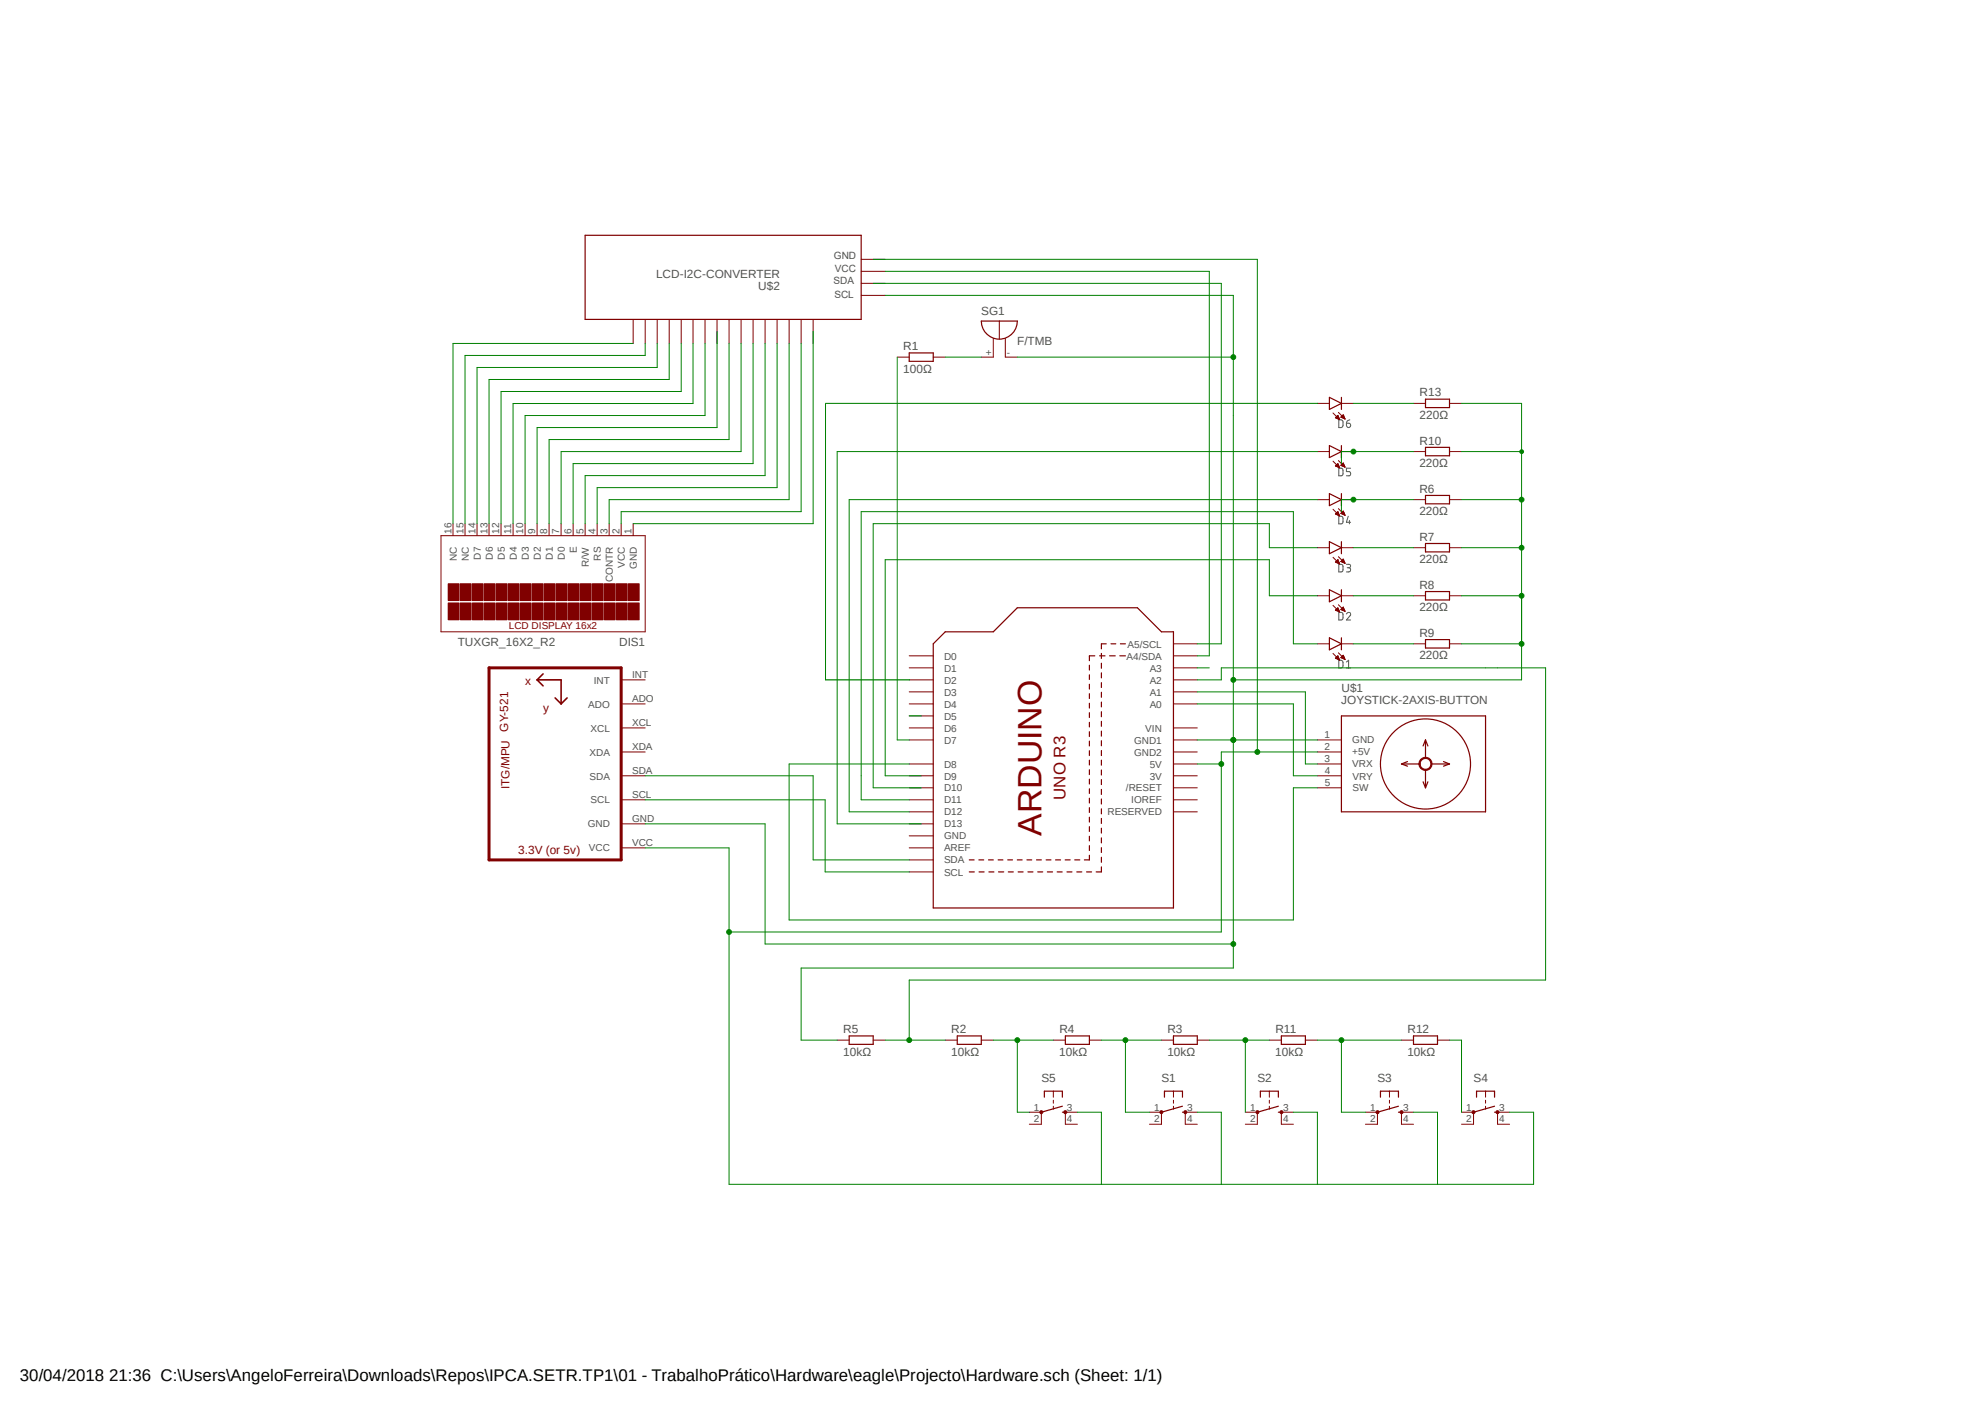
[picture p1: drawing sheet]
<svg xmlns="http://www.w3.org/2000/svg" width="420mm" height="297mm" viewBox="0 0 420 297" stroke-linecap="round" stroke-linejoin="round" font-family="sans-serif">
<path d="M93.1 41.5l233.9 209M327 41.5l-233.9 209" fill="none" stroke="#fff" stroke-width=".21"/>
<g fill="none" stroke="#505050" stroke-width=".21">
<path d="M283.1 99h.7a1.25 1.25 0 0 1 0 1.5l-.7 .1zM285.6 99h-.9v.7h.6a.46 .46 0 0 1 .3 .4 .46 .46 0 0 1-.3 .5h-.6M283.1 109.1l.7 .1a1.3 1.3 0 0 1 .2 1.3l-.2 .2h-.7zM283.1 119.3h.7a1.3 1.3 0 0 1 .2 1.4l-.2 .2h-.7zM284.7 119.3h.6a.36 .36 0 0 1 .3 .4 .36 .36 0 0 1-.3 .3h-.4M285.1 109.1l-.4 1.3h.9M285.4 110v.7M283.1 129.5h.7a1.3 1.3 0 0 1 .2 1.4l-.2 .1-.7 .1zM283.1 139.6l.7 .1a1.3 1.3 0 0 1 .2 1.3l-.4 .2h-.5zM284.7 129.8a.45 .45 0 0 1 .7-.3 .45 .45 0 0 1 .1 .7l-.8 .9h.9M284.7 140l.5-.4v1.6M285.2 120l.2 .1a.46 .46 0 0 1 .2 .5 .46 .46 0 0 1-.4 .3h-.5"/>
<path d="M284.7 141.2h.9"/>
</g>
<path d="M103.4 141.2h28v40.6h-28z" fill="none" stroke="#800000" stroke-width=".64"/>
<g fill="none" stroke="#800000" stroke-width=".21">
<path d="M189.7 75.5h2.6M197.4 75.5h2.5M210.1 71.6v3.9h-2.6M211.3 67.9v3.8M212.6 71.6v3.9h2.5M192.3 138.6h5.1M248.2 138.6h5M248.2 136.1h5M131.4 159h5M131.4 153.9h5M131.4 148.8h5M131.4 143.7h5"/>
<path d="M192.3 153.9h5.1M192.3 148.8h5.1M192.3 143.7h5.1M192.3 141.2h5.1M192.3 146.3h5.1M192.3 151.3h5.1M192.3 156.4h5.1M248.2 159h5M248.2 153.9h5M248.2 148.8h5M248.2 143.7h5M248.2 141.2h5"/>
<path d="M248.2 146.3h5M248.2 156.4h5M278.6 159h5.1M278.6 156.4h5.1M131.4 179.2h5M131.4 174.2h5M131.4 169.1h5M131.4 164h5M192.3 179.2h5.1M192.3 174.2h5.1M192.3 169.1h5.1M192.3 164h5.1"/>
<path d="M192.3 161.5h5.1M192.3 166.5h5.1M192.3 171.6h5.1M192.3 176.7h5.1M248.2 169.1h5M248.2 164h5M248.2 161.5h5M248.2 166.5h5M248.2 171.6h5M278.6 161.5h5.1M278.6 164h5.1M278.6 166.5h5.1"/>
<path d="M192.3 184.3h5.1M192.3 181.8h5.1"/>
</g>
<path d="M113.6 143.7h5.1v5.1M113.6 143.7l1.3 1.3M114.9 142.5l-1.3 1.2M117.4 147.5l1.3 1.3M119.9 147.5l-1.2 1.3" fill="none" stroke="#800000" stroke-width=".34"/>
<g fill="none" stroke="#800000" stroke-width=".25">
<path d="M192.3 74.6h5.1v1.8h-5.1zM207.5 67.9h7.6a3.8 3.8 0 0 1-3.8 3.8 3.8 3.8 0 0 1-3.8-3.8zM199.9 133.6h10.2l5-5.1h25.4l5.1 5.1h2.6v58.3h-50.8v-55.8zM231.5 138.6h-1.1v1.1M232.5 138.6h1.2M232.9 138.1v1.1M233.9 136.1h-1v1.1M234.7 138.6h1.1M234.9 136.1h1.1M236.8 138.6h1.2M236.9 136.1h1.1M230.4 140.6v1"/>
<path d="M230.4 142.7v.9M230.4 144.7v1M230.4 146.6v1.1M230.4 148.7v1M230.4 150.7v1M230.4 152.7v1M230.4 154.7v1M230.4 156.7v1M230.4 158.7v1M232.9 140.2v1.1M232.9 142.2v1.1M232.9 144.3v1"/>
<path d="M232.9 146.3v1.1M232.9 148.4v1M232.9 150.5v1M232.9 152.5v1M232.9 154.6v1M232.9 156.6v1M232.9 158.7v1M283.7 151.3h30.5v20.3h-30.5zM230.4 160.7v1M230.4 162.7v1M230.4 164.7v1M230.4 166.8v.9"/>
<path d="M230.4 168.7v1.1M230.4 170.7v1M230.4 172.8v1M230.4 174.8v1M230.4 176.8v1M230.4 178.8v1M232.9 160.7v1.1M232.9 162.8v1M232.9 164.8v1.1M232.9 166.9v1M232.9 168.9v1.1M232.9 171v1"/>
<path d="M232.9 173v1.1M232.9 175.1v1M232.9 177.1v1.1M232.9 179.2v1M205 184.3h1M205 181.8h1M207 181.8h1M207.1 184.3h1M209 181.8h1.1M209.1 184.3h1.1M211.1 181.8h1M211.2 184.3h1.1"/>
<path d="M213.1 181.8h1M213.2 184.3h1.1M215.1 181.8h1.1M215.3 184.3h1.1M217.2 181.8h1M217.4 184.3h1M219.2 181.8h1M219.5 184.3h1M221.2 181.8h1.1M221.5 184.3h1.1M223.2 181.8h1.1M223.6 184.3h1"/>
<path d="M225.3 181.8h1M225.6 184.3h1.1M227.3 181.8h1M227.7 184.3h1.1M229.8 184.3h1M230.4 180.8v1h-1.1M232.9 183.3v1h-1.1M232.9 181.2v1.1"/>
<circle cx="301.5" cy="161.5" r="9.5"/>
</g>
<path d="M300.4 160.6a1.4 1.4 0 0 1 2.2 .1 1.4 1.4 0 0 1-.7 2.1 1.4 1.4 0 0 1-1.8-1.3h.2a1.13 1.13 0 0 1 1.5-1.1 1.13 1.13 0 0 1 .5 1.8 1.13 1.13 0 0 1-1.9-.3l-.1-.4h-.2z" fill-rule="evenodd" fill="#800000"/>
<g fill="none" stroke="#800000" stroke-width=".21">
<path d="M278.6 115.8h2.5M278.6 105.6h2.5M281.9 117.8l1.4 1.4M281.9 107.7l1.4 1.4M282.4 108.7l.5-.5 .4 .9M282.4 108.7l.9 .4M282.4 118.8h.7M282.4 108.6h.7M282.5 118.9h.7M282.5 118.7h.6M282.5 108.5h.6M282.6 108.8h.6"/>
<path d="M282.6 108.5h.4M282.7 118.6h.3M282.7 119h.5M282.7 108.4h.3M282.7 118.5h.3M282.8 108.8h.4M282.8 108.3h.2M282.8 118.4h.2M282.9 108.2h.1M282.9 118.3l-.5 .5 .9 .4M282.9 118.3l.4 .9M282.9 119h.4"/>
<path d="M282.9 118.3h.1M283 108.9h.3M283 117.7l1.4 1.4M283 107.5l1.4 1.4M283.1 119.1h.2M283.2 109h.1M283.5 118.7l.9 .4M283.5 118.7l.6-.5 .3 .9M283.5 108.5l.6-.5 .3 .9zM283.5 118.7h.8M283.6 108.5h.7M283.7 115.8h2.5"/>
<path d="M283.7 105.6h2.5M283.7 118.6h.5M283.7 108.4h.5M283.8 118.8h.5M283.8 118.5h.4M283.8 108.6h.5M283.8 108.3h.4M283.8 118.4h.4M283.9 108.2h.2M283.9 118.9h.5M283.9 118.3h.2M284 108.1h.1"/>
<path d="M284 118.2h.1M284 108.8h.4M284.1 119h.3M284.2 108.8h.2M284.4 119h.1M284.4 108.9h.1M298.9 105.6h2.6M298.9 115.8h2.6M306.5 105.6h2.6M306.5 115.8h2.6M278.6 136.1h2.5M278.6 125.9h2.5"/>
<path d="M281.9 138.1l1.4 1.4M281.9 128l1.4 1.4M282.4 129l.5-.5 .4 .9M282.4 129l.9 .4M282.4 139.1h.7M282.4 129h.7M282.5 128.9h.6M282.5 139h.6M282.6 139.2h.6M282.6 128.8h.5M282.6 138.9h.4M282.7 129.1h.5"/>
<path d="M282.7 128.7h.3M282.7 138.9h.3M282.8 139.3h.4M282.8 138.8h.2M282.8 128.6h.2M282.9 138.7h.1M282.9 129.2h.3M282.9 138.6l.4 .9-.9-.4zM283 139.4h.3M283 138l1.4 1.4M283 127.8l1.4 1.4M283.1 129.2h.2"/>
<path d="M283.2 139.5h.1M283.3 129.3h.1M283.5 139l.6-.5 .3 .9zM283.6 139h.7M283.6 128.8h.7M283.6 138.9h.7M283.7 136.1h2.5M283.7 125.9h2.5M283.7 128.9h.6M283.7 128.7h.5M283.7 138.9h.5M283.8 128.7h.4"/>
<path d="M283.8 139.1h.5M283.8 138.8h.4M283.8 128.6h.3M283.9 138.7h.2M283.9 129h.5M283.9 128.4h.2M284 138.6h.1M284 139.2h.4M284.1 128.4l.3 .8M284.1 128.4h.1M284.1 128.4l-.6 .5 .9 .3M284.1 129.1h.3"/>
<path d="M284.2 139.3h.2M284.3 129.2h.1M284.4 139.4h.1M298.9 125.9h2.6M298.9 136.1h2.6M306.5 125.9h2.6M306.5 136.1h2.6M300.4 160.6a1.4 1.4 0 0 1 2.2 .1 1.4 1.4 0 0 1-.7 2.1 1.4 1.4 0 0 1-1.8-1.3h.2a1.13 1.13 0 0 1 1.5-1.1 1.13 1.13 0 0 1 .5 1.8 1.13 1.13 0 0 1-1.9-.3l-.1-.4h-.2zM177 219.9h2.6M184.7 219.9h2.5M199.9 219.9h2.5M207.5 219.9h2.6"/>
<path d="M222.8 219.9h2.5M230.4 219.9h2.5M245.6 219.9h2.6M253.2 219.9h2.5M245.6 235.1v2.6M248.2 230.7v1.2M248.2 232.6v.6M248.2 233.8v.7M250.7 235.1v2.6"/>
</g>
<g fill="none" stroke="#800000" stroke-width=".25">
<path d="M281.1 114.5l2.6 1.3-2.6 1.3zM281.1 104.4l2.6 1.2-2.6 1.3zM283.7 114.5v2.6M283.7 104.4v2.5M301.5 104.7h5v1.8h-5zM301.5 114.9h5v1.8h-5zM281.1 134.8l2.6 1.3-2.6 1.3zM281.1 124.7l2.6 1.2-2.6 1.3zM283.7 134.8v2.6M283.7 124.7v2.5M301.5 125.1h5v1.7h-5zM301.5 135.2h5v1.8h-5z"/>
<path d="M301.5 156.4v3.8M301.5 156.4l-.6 1.3M301.5 156.4l.5 1.3M296.4 161.5l1.2 .5M296.4 161.5h3.8M297.6 161l-1.2 .5M300.9 165.3l.6 1.2M301.5 162.7v3.8M302 165.3l-.5 1.2M302.7 161.5h3.8M305.3 161l1.2 .5M306.5 161.5l-1.2 .5"/>
<path d="M179.6 219h5.1v1.8h-5.1zM202.4 219h5.1v1.8h-5.1zM225.3 219h5.1v1.8h-5.1zM248.2 219h5v1.8h-5zM246.3 231.9v-1.2h3.8v1.2M250.1 233.8l-4.5 1.3M250.1 235.1h.6"/>
</g>
<path d="M245.4 234.9h.4v.4l-.2 .2-.2-.2z" fill-rule="evenodd" fill="#800000"/>
<path d="M245.4 234.9h.4v.4l-.2 .2-.2-.2z" fill="none" stroke="#800000" stroke-width=".21"/>
<path d="M250.4 234.9h.5v.4l-.2 .2-.3-.2z" fill-rule="evenodd" fill="#800000"/>
<path d="M243.1 235.1h2.5M243.1 237.7h2.5M250.4 234.9h.5v.4l-.2 .2-.3-.2zM250.7 235.1h2.5M250.7 237.7h2.5M265.9 235.1v2.6M268.4 230.7v1.2M268.4 232.6v.6M268.4 233.8v.7M271 235.1v2.6" fill="none" stroke="#800000" stroke-width=".21"/>
<path d="M266.5 231.9v-1.2h3.8v1.2M270.3 233.8l-4.4 1.3M270.3 235.1h.7" fill="none" stroke="#800000" stroke-width=".25"/>
<path d="M265.7 234.9h.4v.4l-.2 .2-.2-.2z" fill-rule="evenodd" fill="#800000"/>
<path d="M265.7 234.9h.4v.4l-.2 .2-.2-.2z" fill="none" stroke="#800000" stroke-width=".21"/>
<path d="M270.8 234.9h.4v.4l-.2 .2-.2-.2z" fill-rule="evenodd" fill="#800000"/>
<path d="M263.4 235.1h2.5M263.4 237.7h2.5M270.8 234.9h.4v.4l-.2 .2-.2-.2zM271 235.1h2.5M271 237.7h2.5M291.3 235.1v2.6M293.8 230.7v1.2M293.8 232.6v.6M293.8 233.8v.7M296.4 235.1v2.6" fill="none" stroke="#800000" stroke-width=".21"/>
<path d="M291.9 231.9v-1.2h3.8v1.2M295.7 235.1h.7M295.7 233.8l-4.4 1.3" fill="none" stroke="#800000" stroke-width=".25"/>
<path d="M291.1 234.9h.4v.4l-.2 .2-.2-.2-.1-.2z" fill-rule="evenodd" fill="#800000"/>
<path d="M291.1 234.9h.4v.4l-.2 .2-.2-.2-.1-.2z" fill="none" stroke="#800000" stroke-width=".21"/>
<path d="M296.2 234.9h.4v.4l-.2 .2-.2-.2-.2-.2z" fill-rule="evenodd" fill="#800000"/>
<path d="M288.8 235.1h2.5M288.8 237.7h2.5M296.2 234.9h.4v.4l-.2 .2-.2-.2-.2-.2zM296.4 235.1h2.5M296.4 237.7h2.5M311.6 235.1v2.6M314.2 230.7v1.2M314.2 232.6v.6M314.2 233.8v.7M316.7 235.1v2.6" fill="none" stroke="#800000" stroke-width=".21"/>
<path d="M312.3 231.9v-1.2h3.8v1.2M316.1 233.8l-4.5 1.3M316.1 235.1h.6" fill="none" stroke="#800000" stroke-width=".25"/>
<path d="M311.4 234.9h.4l.2 .2-.2 .2-.2 .2-.2-.2z" fill-rule="evenodd" fill="#800000"/>
<path d="M311.4 234.9h.4l.2 .2-.2 .2-.2 .2-.2-.2z" fill="none" stroke="#800000" stroke-width=".21"/>
<path d="M316.4 234.9h.5l.1 .2-.1 .2-.2 .2-.3-.2z" fill-rule="evenodd" fill="#800000"/>
<g fill="none" stroke="#800000" stroke-width=".21">
<path d="M278.6 95.5h2.5M281.9 97.5l1.4 1.4M282.4 98.5l.5-.5 .4 .9M282.4 98.5l.9 .4M282.4 98.5h.7M282.5 98.4h.6M282.6 98.3h.5M282.7 98.6h.5M282.7 98.3h.3M282.7 98.2h.3M282.8 98.1h.2M282.8 98.7h.4"/>
<path d="M283 97.4l1.4 1.4M283 98.8h.3M283.3 98.9h.1M283.5 98.4l.6-.5 .3 .9zM283.6 98.3h.7M283.7 95.5h2.5M283.7 98.4h.6M283.7 98.3h.5M283.8 98.2h.4M283.8 98.1h.3M283.9 98.5h.5M284 98h.1"/>
<path d="M284.1 97.9h.1M284.1 98.6h.3M284.3 98.7h.1M298.9 95.5h2.6M306.5 95.5h2.6M268.4 219.9h2.6M276.1 219.9h2.5M296.4 219.9h2.5M304 219.9h2.5M220.2 235.1v2.6M222.8 230.7v1.2M222.8 232.6v.6"/>
<path d="M222.8 233.8v.7M225.3 235.1v2.6M309.1 235.1h2.5M309.1 237.7h2.5M316.4 234.9h.5l.1 .2-.1 .2-.2 .2-.3-.2zM316.7 235.1h2.5M316.7 237.7h2.5"/>
</g>
<path d="M281.1 94.2l2.6 1.3-2.6 1.2zM283.7 94.2v2.5M301.5 94.6h5v1.8h-5zM271 219h5.1v1.8h-5.1zM298.9 219h5.1v1.8h-5.1zM220.9 231.9v-1.2h3.8v1.2M224.7 233.8l-4.5 1.3M224.7 235.1h.6" fill="none" stroke="#800000" stroke-width=".25"/>
<path d="M220 234.9h.4l.2 .2-.2 .2-.2 .2-.2-.2z" fill-rule="evenodd" fill="#800000"/>
<path d="M220 234.9h.4l.2 .2-.2 .2-.2 .2-.2-.2z" fill="none" stroke="#800000" stroke-width=".21"/>
<path d="M225 234.9h.5l.1 .2-.1 .2-.2 .2-.3-.2z" fill-rule="evenodd" fill="#800000"/>
<path d="M93.3 113.2h43.1v20.4h-43.1zM217.7 235.1h2.5M217.7 237.7h2.5M225 234.9h.5l.1 .2-.1 .2-.2 .2-.3-.2zM225.3 235.1h2.5M225.3 237.7h2.5" fill="none" stroke="#800000" stroke-width=".21"/>
<path d="M132.9 127.5h2.3v3.5h-2.3z" fill-rule="evenodd" fill="#800000"/>
<path d="M132.9 127.5h2.3v3.5h-2.3z" fill="none" stroke="#800000" stroke-width=".21"/>
<path d="M132.9 123.4h2.3v3.6h-2.3z" fill-rule="evenodd" fill="#800000"/>
<path d="M132.9 123.4h2.3v3.6h-2.3z" fill="none" stroke="#800000" stroke-width=".21"/>
<path d="M130.3 127.5h2.3v3.5h-2.3z" fill-rule="evenodd" fill="#800000"/>
<path d="M130.3 127.5h2.3v3.5h-2.3z" fill="none" stroke="#800000" stroke-width=".21"/>
<path d="M130.3 123.4h2.3v3.6h-2.3z" fill-rule="evenodd" fill="#800000"/>
<path d="M130.3 123.4h2.3v3.6h-2.3z" fill="none" stroke="#800000" stroke-width=".21"/>
<path d="M127.8 127.5h2.3v3.5h-2.3z" fill-rule="evenodd" fill="#800000"/>
<path d="M127.8 127.5h2.3v3.5h-2.3z" fill="none" stroke="#800000" stroke-width=".21"/>
<path d="M127.8 123.4h2.3v3.6h-2.3z" fill-rule="evenodd" fill="#800000"/>
<path d="M127.8 123.4h2.3v3.6h-2.3z" fill="none" stroke="#800000" stroke-width=".21"/>
<path d="M125.3 127.5h2.3v3.5h-2.3z" fill-rule="evenodd" fill="#800000"/>
<path d="M125.3 127.5h2.3v3.5h-2.3z" fill="none" stroke="#800000" stroke-width=".21"/>
<path d="M125.3 123.4h2.3v3.6h-2.3z" fill-rule="evenodd" fill="#800000"/>
<path d="M125.3 123.4h2.3v3.6h-2.3z" fill="none" stroke="#800000" stroke-width=".21"/>
<path d="M122.7 127.5h2.3v3.5h-2.3z" fill-rule="evenodd" fill="#800000"/>
<path d="M122.7 127.5h2.3v3.5h-2.3z" fill="none" stroke="#800000" stroke-width=".21"/>
<path d="M122.7 123.4h2.3v3.6h-2.3z" fill-rule="evenodd" fill="#800000"/>
<path d="M122.7 123.4h2.3v3.6h-2.3z" fill="none" stroke="#800000" stroke-width=".21"/>
<path d="M120.2 127.5h2.3v3.5h-2.3z" fill-rule="evenodd" fill="#800000"/>
<path d="M120.2 127.5h2.3v3.5h-2.3z" fill="none" stroke="#800000" stroke-width=".21"/>
<path d="M120.2 123.4h2.3v3.6h-2.3z" fill-rule="evenodd" fill="#800000"/>
<path d="M120.2 123.4h2.3v3.6h-2.3z" fill="none" stroke="#800000" stroke-width=".21"/>
<path d="M117.6 127.5h2.3v3.5h-2.3z" fill-rule="evenodd" fill="#800000"/>
<path d="M117.6 127.5h2.3v3.5h-2.3z" fill="none" stroke="#800000" stroke-width=".21"/>
<path d="M117.6 123.4h2.3v3.6h-2.3z" fill-rule="evenodd" fill="#800000"/>
<path d="M117.6 123.4h2.3v3.6h-2.3z" fill="none" stroke="#800000" stroke-width=".21"/>
<path d="M115.1 127.5h2.3v3.5h-2.3z" fill-rule="evenodd" fill="#800000"/>
<path d="M115.1 127.5h2.3v3.5h-2.3z" fill="none" stroke="#800000" stroke-width=".21"/>
<path d="M115.1 123.4h2.3v3.6h-2.3z" fill-rule="evenodd" fill="#800000"/>
<path d="M115.1 123.4h2.3v3.6h-2.3z" fill="none" stroke="#800000" stroke-width=".21"/>
<path d="M112.6 127.5h2.3v3.5h-2.3z" fill-rule="evenodd" fill="#800000"/>
<path d="M112.6 127.5h2.3v3.5h-2.3z" fill="none" stroke="#800000" stroke-width=".21"/>
<path d="M112.6 123.4h2.3v3.6h-2.3z" fill-rule="evenodd" fill="#800000"/>
<path d="M112.6 123.4h2.3v3.6h-2.3z" fill="none" stroke="#800000" stroke-width=".21"/>
<path d="M110 127.5h2.3v3.5h-2.3z" fill-rule="evenodd" fill="#800000"/>
<path d="M110 127.5h2.3v3.5h-2.3z" fill="none" stroke="#800000" stroke-width=".21"/>
<path d="M110 123.4h2.3v3.6h-2.3z" fill-rule="evenodd" fill="#800000"/>
<path d="M110 123.4h2.3v3.6h-2.3z" fill="none" stroke="#800000" stroke-width=".21"/>
<path d="M107.5 127.5h2.3v3.5h-2.3z" fill-rule="evenodd" fill="#800000"/>
<path d="M107.5 127.5h2.3v3.5h-2.3z" fill="none" stroke="#800000" stroke-width=".21"/>
<path d="M107.5 123.4h2.3v3.6h-2.3z" fill-rule="evenodd" fill="#800000"/>
<path d="M107.5 123.4h2.3v3.6h-2.3z" fill="none" stroke="#800000" stroke-width=".21"/>
<path d="M104.9 127.5h2.3v3.5h-2.3z" fill-rule="evenodd" fill="#800000"/>
<path d="M104.9 127.5h2.3v3.5h-2.3z" fill="none" stroke="#800000" stroke-width=".21"/>
<path d="M104.9 123.4h2.3v3.6h-2.3z" fill-rule="evenodd" fill="#800000"/>
<path d="M104.9 123.4h2.3v3.6h-2.3z" fill="none" stroke="#800000" stroke-width=".21"/>
<path d="M102.4 127.5h2.3v3.5h-2.3z" fill-rule="evenodd" fill="#800000"/>
<path d="M102.4 127.5h2.3v3.5h-2.3z" fill="none" stroke="#800000" stroke-width=".21"/>
<path d="M102.4 123.4h2.3v3.6h-2.3z" fill-rule="evenodd" fill="#800000"/>
<path d="M102.4 123.4h2.3v3.6h-2.3z" fill="none" stroke="#800000" stroke-width=".21"/>
<path d="M99.9 127.5h2.3v3.5h-2.3z" fill-rule="evenodd" fill="#800000"/>
<path d="M99.9 127.5h2.3v3.5h-2.3z" fill="none" stroke="#800000" stroke-width=".21"/>
<path d="M99.9 123.4h2.3v3.6h-2.3z" fill-rule="evenodd" fill="#800000"/>
<path d="M99.9 123.4h2.3v3.6h-2.3z" fill="none" stroke="#800000" stroke-width=".21"/>
<path d="M97.3 127.5h2.3v3.5h-2.3z" fill-rule="evenodd" fill="#800000"/>
<path d="M97.3 127.5h2.3v3.5h-2.3z" fill="none" stroke="#800000" stroke-width=".21"/>
<path d="M97.3 123.4h2.3v3.6h-2.3z" fill-rule="evenodd" fill="#800000"/>
<path d="M97.3 123.4h2.3v3.6h-2.3z" fill="none" stroke="#800000" stroke-width=".21"/>
<path d="M94.8 127.5h2.3v3.5h-2.3z" fill-rule="evenodd" fill="#800000"/>
<path d="M94.8 127.5h2.3v3.5h-2.3z" fill="none" stroke="#800000" stroke-width=".21"/>
<path d="M94.8 123.4h2.3v3.6h-2.3z" fill-rule="evenodd" fill="#800000"/>
<g fill="none" stroke="#800000" stroke-width=".21">
<path d="M182.1 59.9h5.1M182.1 57.4h5.1M182.1 54.8h5.1M133.9 67.5v5.1M136.4 67.5v5.1M139 67.5v5.1M141.5 67.5v5.1M144.1 67.5v5.1M146.6 67.5v5.1M149.1 67.5v5.1M151.6 67.5v5.1M154.2 67.5v5.1"/>
<path d="M156.7 67.5v5.1M159.3 67.5v5.1M161.8 67.5v5.1M164.3 67.5v5.1M166.9 67.5v5.1M169.4 67.5v5.1M172 67.5v5.1M182.1 62.4h5.1M95.8 110.7v2.5M98.3 110.7v2.5M100.9 110.7v2.5M103.4 110.7v2.5"/>
<path d="M106 110.7v2.5M108.5 110.7v2.5M111 110.7v2.5M113.6 110.7v2.5M116.1 110.7v2.5M118.7 110.7v2.5M121.2 110.7v2.5M123.7 110.7v2.5M126.3 110.7v2.5M128.8 110.7v2.5M131.4 110.7v2.5M133.9 110.7v2.5"/>
<path d="M94.8 123.4h2.3v3.6h-2.3z"/>
</g>
<path d="M123.7 49.7h58.4v17.8h-58.4z" fill="none" stroke="#800000" stroke-width=".25"/>
<path d="M189.7 75.5v80.9M199.9 75.5h7.6M286.2 115.8h12.7M298.9 105.6h-15.2v2.6M286.2 136.1h12.7M286.2 125.9h12.7M189.7 156.4h2.6M253.2 148.8h20.3v15.2h5.1M253.2 146.3h22.9v15.2h2.5M136.4 169.1h38.1v15.2h17.8M136.4 164h35.6v17.8h20.3M192.3 161.5h-25.4v33h106.6v-28h5.1" fill="none" stroke="#008000" stroke-width=".21"/>
<circle cx="286.2" cy="105.6" r=".51" fill="#008000"/>
<g fill="none" stroke="#008000" stroke-width=".21">
<path d="M278.6 115.8h-10.2v-5.1h-83.7v55.8h10.1M278.6 105.6h-99v66h12.7M309.1 105.6h12.7v10.2h-12.7M278.6 125.9h-10.2v-7.6h-81.2v45.7h7.6M278.6 136.1h-5.1v-27.9h-91.4v60.9h10.2"/>
<circle cx="286.2" cy="105.6" r=".51"/>
</g>
<circle cx="321.8" cy="115.8" r=".51" fill="#008000"/>
<g fill="none" stroke="#008000" stroke-width=".21">
<path d="M321.8 115.8v20.3M309.1 125.9h12.7"/>
<circle cx="321.8" cy="115.8" r=".51"/>
</g>
<circle cx="321.8" cy="125.9" r=".51" fill="#008000"/>
<g fill="none" stroke="#008000" stroke-width=".21">
<path d="M215.1 75.5h45.7M260.8 87.8v68.6M309.1 136.1h12.7M321.8 125.9v17.8M253.2 156.4h25.4"/>
<circle cx="321.8" cy="125.9" r=".51"/>
</g>
<circle cx="260.8" cy="156.4" r=".51" fill="#008000"/>
<g fill="none" stroke="#008000" stroke-width=".21">
<path d="M260.8 156.4v43.2h-99v-25.4h-25.4"/>
<circle cx="260.8" cy="156.4" r=".51"/>
</g>
<circle cx="260.8" cy="156.4" r=".51" fill="#008000"/>
<g fill="none" stroke="#008000" stroke-width=".21">
<path d="M260.8 143.7h61"/>
<circle cx="260.8" cy="156.4" r=".51"/>
</g>
<circle cx="260.8" cy="143.7" r=".51" fill="#008000"/>
<circle cx="260.8" cy="143.7" r=".51" fill="none" stroke="#008000" stroke-width=".21"/>
<circle cx="321.8" cy="136.1" r=".51" fill="#008000"/>
<g fill="none" stroke="#008000" stroke-width=".21">
<path d="M309.1 95.5h12.7v10.1"/>
<circle cx="321.8" cy="136.1" r=".51"/>
</g>
<circle cx="321.8" cy="105.6" r=".51" fill="#008000"/>
<g fill="none" stroke="#008000" stroke-width=".21">
<path d="M260.8 199.6v5h-91.4v15.3h7.6"/>
<circle cx="321.8" cy="105.6" r=".51"/>
</g>
<circle cx="260.8" cy="199.6" r=".51" fill="#008000"/>
<g fill="none" stroke="#008000" stroke-width=".21">
<path d="M187.2 62.4h73.6v25.4"/>
<circle cx="260.8" cy="199.6" r=".51"/>
</g>
<circle cx="260.8" cy="75.5" r=".51" fill="#008000"/>
<g fill="none" stroke="#008000" stroke-width=".21">
<path d="M253.2 161.5h5.1"/>
<circle cx="260.8" cy="75.5" r=".51"/>
</g>
<circle cx="258.3" cy="161.5" r=".51" fill="#008000"/>
<g fill="none" stroke="#008000" stroke-width=".21">
<path d="M278.6 159h-20.3v38h-104.1M136.4 179.2h17.8v71.2"/>
<circle cx="258.3" cy="161.5" r=".51"/>
</g>
<circle cx="154.2" cy="197" r=".51" fill="#008000"/>
<g fill="none" stroke="#008000" stroke-width=".21">
<path d="M184.7 54.8h81.2v104.2"/>
<circle cx="154.2" cy="197" r=".51"/>
</g>
<circle cx="265.9" cy="159" r=".51" fill="#008000"/>
<g fill="none" stroke="#008000" stroke-width=".21">
<path d="M298.9 95.5h-15.2v2.5"/>
<circle cx="265.9" cy="159" r=".51"/>
</g>
<circle cx="286.2" cy="95.5" r=".51" fill="#008000"/>
<g fill="none" stroke="#008000" stroke-width=".21">
<path d="M278.6 95.5h-101.6v78.7h17.8M278.6 219.9h17.8M283.7 219.9v15.2h5.1M306.5 219.9h2.6v15.2M227.8 235.1h5.1v15.3M253.2 235.1h5.1v15.3M273.5 235.1h5.1v15.3M298.9 235.1h5.1v15.3M319.2 235.1h5.1v15.3h-170.1"/>
<circle cx="286.2" cy="95.5" r=".51"/>
</g>
<circle cx="283.7" cy="219.9" r=".51" fill="#008000"/>
<g fill="none" stroke="#008000" stroke-width=".21">
<path d="M255.7 219.9h12.7M263.4 219.9v15.2"/>
<circle cx="283.7" cy="219.9" r=".51"/>
</g>
<circle cx="263.4" cy="219.9" r=".51" fill="#008000"/>
<g fill="none" stroke="#008000" stroke-width=".21">
<path d="M232.9 219.9h12.7M238 219.9v15.2h5.1"/>
<circle cx="263.4" cy="219.9" r=".51"/>
</g>
<circle cx="238" cy="219.9" r=".51" fill="#008000"/>
<g fill="none" stroke="#008000" stroke-width=".21">
<path d="M210.1 219.9h12.7M215.1 219.9v15.2h2.6"/>
<circle cx="238" cy="219.9" r=".51"/>
</g>
<circle cx="215.1" cy="219.9" r=".51" fill="#008000"/>
<g fill="none" stroke="#008000" stroke-width=".21">
<path d="M192.3 207.2v12.7h-5.1"/>
<circle cx="215.1" cy="219.9" r=".51"/>
</g>
<circle cx="192.3" cy="219.9" r=".51" fill="#008000"/>
<g fill="none" stroke="#008000" stroke-width=".21">
<path d="M184.7 59.9h73.6v76.2h-5.1M187.2 57.4h68.5v81.2h-2.5M133.9 72.6h-38.1v38.1M136.4 72.6v2.5h-38.1v35.6M139 72.6v5.1h-38.1v33M141.5 72.6v7.6h-38.1v30.5M144.1 72.6v10.2h-38.1v27.9M146.6 72.6v12.7h-38.1v25.4M149.1 72.6v15.2h-38.1v22.9M151.6 70.1v20.3h-38v20.3M154.2 72.6v20.3h-38.1v17.8M156.7 72.6v22.9h-38v15.2"/>
<path d="M159.3 72.6v25.4h-38.1v12.7M161.8 72.6v27.9h-38.1v10.2M164.3 72.6v30.5h-38v7.6M166.9 72.6v33h-38.1v5.1M169.4 72.6v35.6h-38v2.5M172 70.1v40.6h-38.1M286.2 85.3h12.7M309.1 85.3h12.7v10.1M192.3 151.3h2.5M253.2 141.2h2.5M253.2 143.7h5.1v-2.5h68.6v66h-134.6M192.3 219.9h7.6"/>
<circle cx="192.3" cy="219.9" r=".51"/>
</g>
<path d="M283.1 88.7l.7 .1a1.26 1.26 0 0 1 .2 1.3l-.4 .3h-.5zM284.7 89.5h.6a.46 .46 0 0 1 .3 .5 .46 .46 0 0 1-.4 .4 .46 .46 0 0 1-.5-.5zM285.5 88.7a.72 .72 0 0 0-.8 .8" fill="none" stroke="#505050" stroke-width=".21"/>
<path d="M281.1 84l2.6 1.3-2.6 1.2zM283.7 84v2.5M301.5 84.4h5v1.8h-5z" fill="none" stroke="#800000" stroke-width=".25"/>
<g fill="none" stroke="#800000" stroke-width=".21">
<path d="M278.6 85.3h2.5M281.9 87.3l1.4 1.4M282.4 88.2h.7M282.5 88.3h.7M282.6 88.2h.5M282.7 88.1h.3M282.7 88.4h.5M282.7 88h.3M282.8 87.9h.2M282.9 87.8l-.5 .5 .9 .4M282.9 87.8l.4 .9M282.9 88.5h.4"/>
<path d="M282.9 87.8h.1M283 87.2l1.4 1.4M283.1 88.6h.2M283.6 88.2l.5-.5 .3 .9zM283.6 88.2h.7M283.7 88.1h.5M283.7 85.3h2.5M283.7 88.2h.6M283.8 88h.4M283.8 87.9h.4M283.9 88.3h.5M283.9 87.8h.2"/>
<path d="M284 87.7h.1M284.1 88.4h.3M284.4 88.5h.1M298.9 85.3h2.6M306.5 85.3h2.6"/>
</g>
<circle cx="321.8" cy="95.5" r=".51" fill="#008000"/>
<path d="M174.6 85.3h104.1M174.6 85.3v58.4h17.8" fill="none" stroke="#008000" stroke-width=".21"/>
<text font-size="7.2" fill="#800000" x="220.2" y="176.7" transform="rotate(-90 220.2 176.7)">ARDUINO</text>
<text font-size="3.6" fill="#800000" x="225.3" y="169.1" transform="rotate(-90 225.3 169.1)">UNO R3</text>
<text font-size="3.6" x="4.2" y="291.8">30/04/2018 21:36 C:\Users\AngeloFerreira\Downloads\Repos\IPCA.SETR.TP1\01 - TrabalhoPrático\Hardware\eagle\Projecto\Hardware.sch (Sheet: 1/1)</text>
<g font-size="2.5" fill="#505050">
<text x="138.7" y="58.7">LCD-I2C-CONVERTER</text>
<text x="160.4" y="61.2">U$2</text>
<text x="207.5" y="66.6">SG1</text>
<text x="191" y="74">R1</text>
<text x="215.1" y="73">F/TMB</text>
<text x="191" y="78.8">100Ω</text>
<text x="300.2" y="83.8">R13</text>
<text x="300.2" y="88.6">220Ω</text>
<text x="300.2" y="94">R10</text>
<text x="300.2" y="98.8">220Ω</text>
<text x="300.2" y="104.2">R6</text>
<text x="300.2" y="108.9">220Ω</text>
<text x="300.2" y="119.1">220Ω</text>
<text x="300.2" y="114.3">R7</text>
<text x="300.2" y="124.4">R8</text>
<text x="300.2" y="129.2">220Ω</text>
<text x="96.8" y="136.6">TUXGR_16X2_R2</text>
<text x="130.9" y="136.6">DIS1</text>
<text x="300.2" y="134.6">R9</text>
<text x="300.2" y="139.4">220Ω</text>
<text x="283.7" y="148.8">JOYSTICK-2AXIS-BUTTON</text>
<text x="283.7" y="146.3">U$1</text>
<text x="178.3" y="218.4">R5</text>
<text x="201.2" y="218.4">R2</text>
<text x="224" y="218.4">R4</text>
<text x="246.9" y="218.4">R3</text>
<text x="269.7" y="218.4">R11</text>
<text x="297.6" y="218.4">R12</text>
<text x="178.3" y="223.1">10kΩ</text>
<text x="201.2" y="223.1">10kΩ</text>
<text x="224" y="223.1">10kΩ</text>
<text x="246.9" y="223.1">10kΩ</text>
<text x="269.7" y="223.1">10kΩ</text>
<text x="297.6" y="223.1">10kΩ</text>
<text x="220.3" y="228.8">S5</text>
<text x="245.6" y="228.8">S1</text>
<text x="265.9" y="228.8">S2</text>
<text x="291.3" y="228.8">S3</text>
<text x="311.6" y="228.8">S4</text>
</g>
<g font-size="2.5" fill="#800000">
<text x="111.1" y="144.7">x</text>
<text x="107.5" y="154.6" transform="rotate(-90 107.5 154.6)">GY-521</text>
<text x="114.9" y="150.6">y</text>
<text x="107.7" y="166.7" transform="rotate(-90 107.7 166.7)">ITG/MPU</text>
<text x="109.6" y="180.5">3.3V (or 5v)</text>
</g>
<g font-size="2.1" fill="#505050">
<text x="176.3" y="54.7">GND</text>
<text x="176.6" y="57.6">VCC</text>
<text x="176.3" y="60.1">SDA</text>
<text x="176.5" y="63">SCL</text>
<text x="208.5" y="75.2">+</text>
<text x="212.9" y="75.2">-</text>
<text x="95.5" y="112.9" transform="rotate(-90 95.5 112.9)">16</text>
<text x="98" y="112.9" transform="rotate(-90 98 112.9)">15</text>
<text x="100.6" y="112.9" transform="rotate(-90 100.6 112.9)">14</text>
<text x="103.1" y="112.9" transform="rotate(-90 103.1 112.9)">13</text>
<text x="105.6" y="112.9" transform="rotate(-90 105.6 112.9)">12</text>
<text x="108.1" y="112.9" transform="rotate(-90 108.1 112.9)">11</text>
<text x="110.7" y="112.9" transform="rotate(-90 110.7 112.9)">10</text>
<text x="113.2" y="112.9" transform="rotate(-90 113.2 112.9)">9</text>
<text x="115.7" y="112.9" transform="rotate(-90 115.7 112.9)">8</text>
<text x="118.3" y="112.9" transform="rotate(-90 118.3 112.9)">7</text>
<text x="120.8" y="112.9" transform="rotate(-90 120.8 112.9)">6</text>
<text x="123.4" y="112.9" transform="rotate(-90 123.4 112.9)">5</text>
<text x="125.9" y="112.9" transform="rotate(-90 125.9 112.9)">4</text>
<text x="128.4" y="112.9" transform="rotate(-90 128.4 112.9)">3</text>
<text x="131" y="112.9" transform="rotate(-90 131 112.9)">2</text>
<text x="133.5" y="112.9" transform="rotate(-90 133.5 112.9)">1</text>
<text x="96.6" y="118.6" transform="rotate(-90 96.6 118.6)">NC</text>
<text x="99.1" y="118.6" transform="rotate(-90 99.1 118.6)">NC</text>
<text x="101.7" y="118.3" transform="rotate(-90 101.7 118.3)">D7</text>
<text x="104.2" y="118.3" transform="rotate(-90 104.2 118.3)">D6</text>
<text x="106.7" y="118.3" transform="rotate(-90 106.7 118.3)">D5</text>
<text x="109.3" y="118.3" transform="rotate(-90 109.3 118.3)">D4</text>
<text x="111.8" y="118.3" transform="rotate(-90 111.8 118.3)">D3</text>
<text x="114.3" y="118.3" transform="rotate(-90 114.3 118.3)">D2</text>
<text x="116.9" y="118.3" transform="rotate(-90 116.9 118.3)">D1</text>
<text x="119.4" y="118.3" transform="rotate(-90 119.4 118.3)">D0</text>
<text x="122" y="117" transform="rotate(-90 122 117)">E</text>
<text x="124.5" y="119.8" transform="rotate(-90 124.5 119.8)">R/W</text>
<text x="127" y="118.5" transform="rotate(-90 127 118.5)">RS</text>
<text x="129.6" y="123.1" transform="rotate(-90 129.6 123.1)">CONTR</text>
<text x="132.1" y="120" transform="rotate(-90 132.1 120)">VCC</text>
<text x="134.7" y="120.3" transform="rotate(-90 134.7 120.3)">GND</text>
<text x="238.4" y="136.9">A5/SCL</text>
<text x="133.7" y="143.4">INT</text>
<text x="199.6" y="139.4">D0</text>
<text x="199.6" y="142">D1</text>
<text x="238.2" y="139.4">A4/SDA</text>
<text x="243.1" y="142">A3</text>
<text x="124.4" y="149.6">ADO</text>
<text x="125.6" y="144.5">INT</text>
<text x="133.7" y="148.4">ADO</text>
<text x="199.6" y="144.5">D2</text>
<text x="199.6" y="147">D3</text>
<text x="199.6" y="149.6">D4</text>
<text x="243.1" y="144.5">A2</text>
<text x="243.1" y="147">A1</text>
<text x="243.1" y="149.6">A0</text>
<text x="124.9" y="154.7">XCL</text>
<text x="133.7" y="153.5">XCL</text>
<text x="199.6" y="152.1">D5</text>
<text x="199.6" y="154.7">D6</text>
<text x="242.2" y="154.7">VIN</text>
<text x="124.7" y="159.7">XDA</text>
<text x="133.7" y="158.6">XDA</text>
<text x="199.6" y="157.2">D7</text>
<text x="239.8" y="157.2">GND1</text>
<text x="239.8" y="159.7">GND2</text>
<text x="280.1" y="156">1</text>
<text x="280.1" y="158.5">2</text>
<text x="280.1" y="161.1">3</text>
<text x="286" y="157.1">GND</text>
<text x="286" y="159.7">+5V</text>
<text x="124.7" y="164.8">SDA</text>
<text x="133.7" y="163.7">SDA</text>
<text x="199.6" y="162.3">D8</text>
<text x="199.6" y="164.8">D9</text>
<text x="199.6" y="167.3">D10</text>
<text x="238.1" y="167.3">/RESET</text>
<text x="243.1" y="162.3">5V</text>
<text x="243.1" y="164.8">3V</text>
<text x="280.2" y="163.7">4</text>
<text x="280.2" y="166.2">5</text>
<text x="286" y="162.2">VRX</text>
<text x="286" y="164.8">VRY</text>
<text x="286" y="167.3">SW</text>
<text x="124.9" y="169.8">SCL</text>
<text x="133.7" y="173.8">GND</text>
<text x="133.7" y="168.7">SCL</text>
<text x="199.6" y="169.8">D11</text>
<text x="199.6" y="172.4">D12</text>
<text x="234.2" y="172.4">RESERVED</text>
<text x="239.2" y="169.8">IOREF</text>
<text x="124.3" y="174.9">GND</text>
<text x="133.7" y="178.9">VCC</text>
<text x="199.6" y="174.9">D13</text>
<text x="199.6" y="177.5">GND</text>
<text x="124.5" y="180">VCC</text>
<text x="199.6" y="180">AREF</text>
<text x="199.6" y="185.1">SCL</text>
<text x="199.6" y="182.5">SDA</text>
<text x="218.7" y="234.8">1</text>
<text x="218.7" y="237.3">2</text>
<text x="225.6" y="234.8">3</text>
<text x="225.6" y="237.3">4</text>
<text x="244.1" y="234.8">1</text>
<text x="244.1" y="237.3">2</text>
<text x="251" y="234.8">3</text>
<text x="251" y="237.3">4</text>
<text x="264.4" y="234.8">1</text>
<text x="264.4" y="237.3">2</text>
<text x="271.4" y="234.8">3</text>
<text x="271.4" y="237.3">4</text>
<text x="289.8" y="234.8">1</text>
<text x="289.8" y="237.3">2</text>
<text x="296.7" y="234.8">3</text>
<text x="296.7" y="237.3">4</text>
<text x="310.1" y="234.8">1</text>
<text x="310.1" y="237.3">2</text>
<text x="317" y="237.3">4</text>
<text x="317" y="234.8">3</text>
</g>
<text font-size="2.1" fill="#800000" x="107.6" y="133.1">LCD DISPLAY 16x2</text>
</svg>
